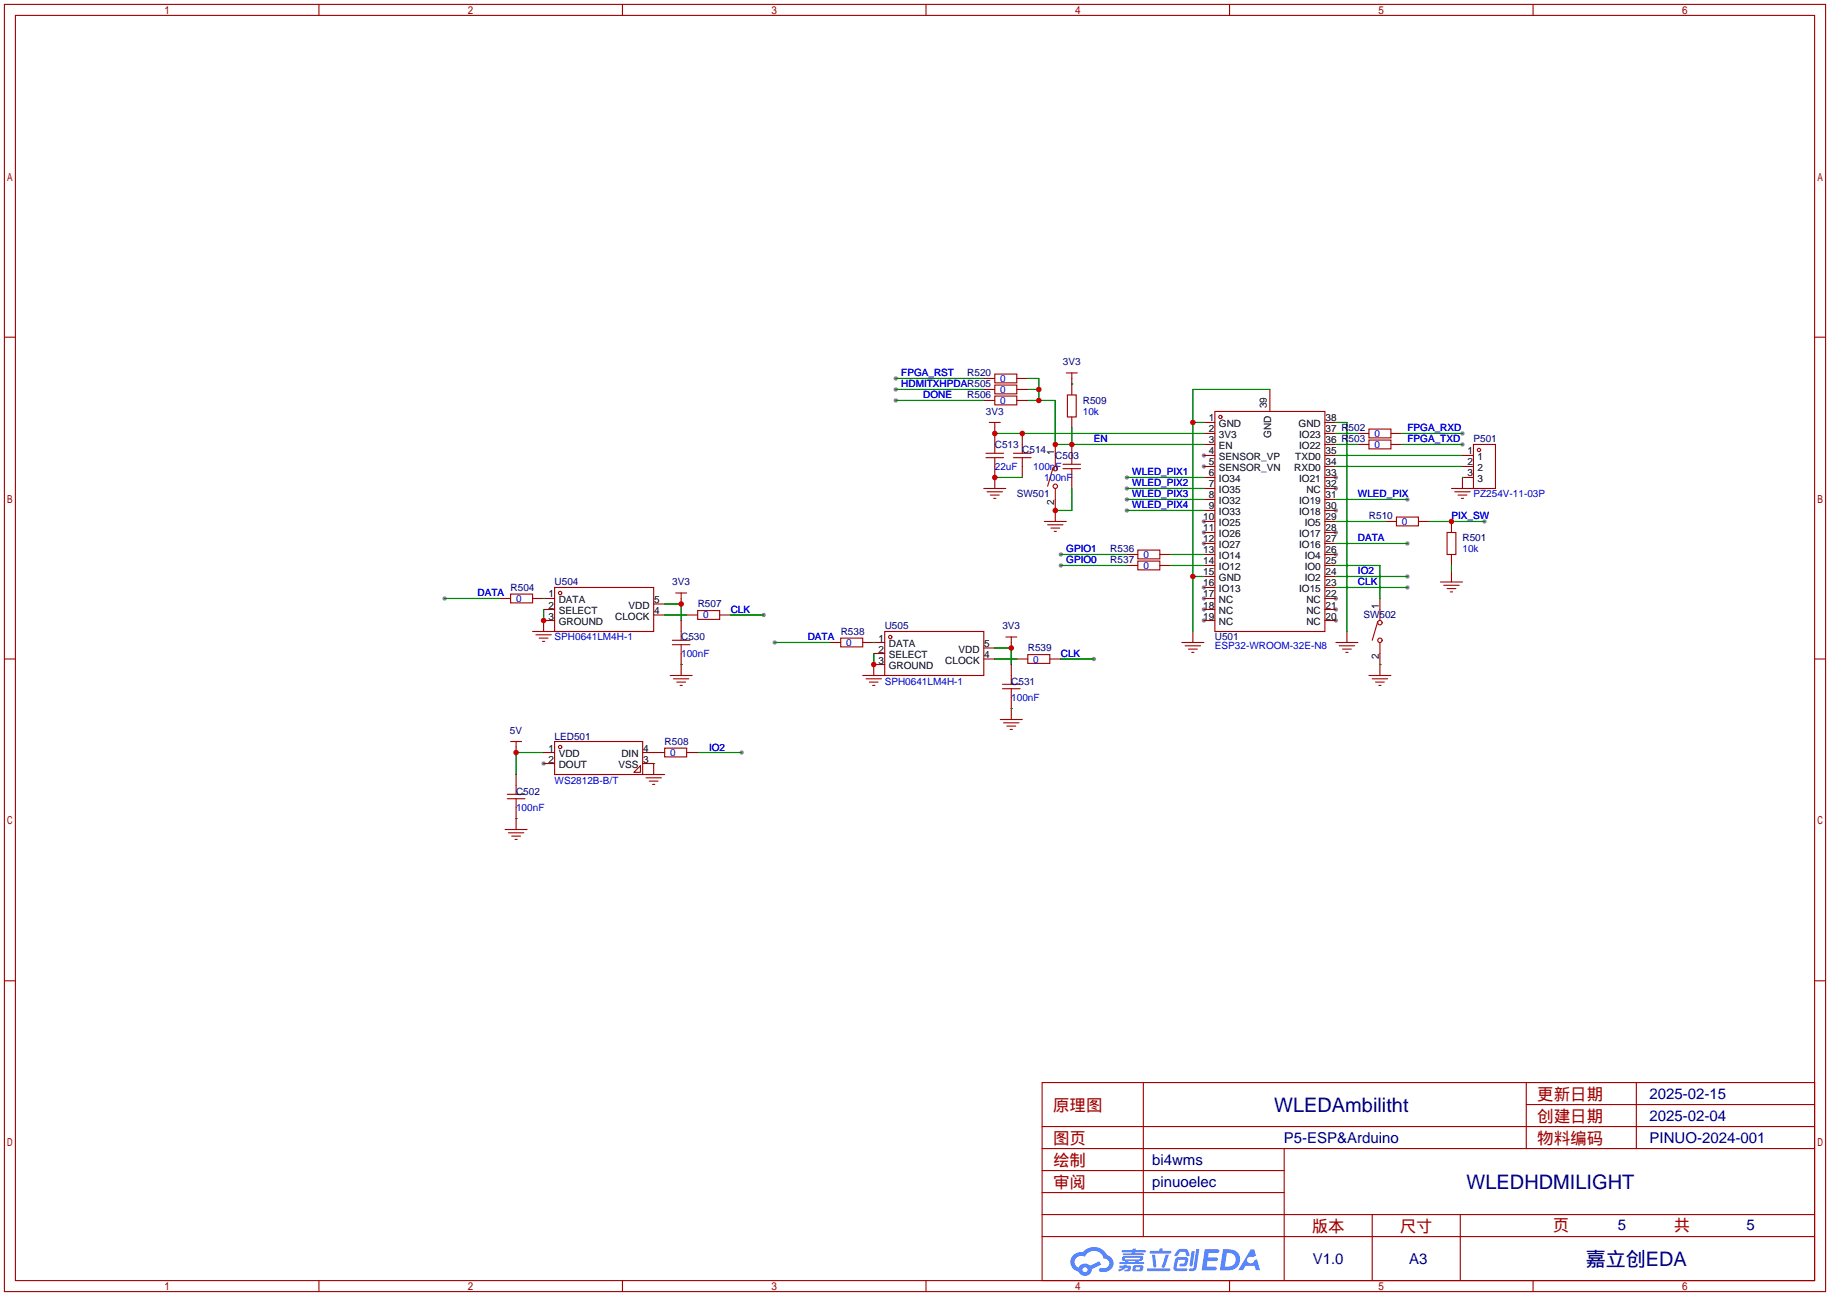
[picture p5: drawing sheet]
<svg xmlns="http://www.w3.org/2000/svg" width="422mm" height="299mm" viewBox="0 0 422 299" stroke-linecap="round" stroke-linejoin="round" font-family="sans-serif">
<g fill="#999">
<circle cx="308.4" cy="110.2" r=".51"/>
<circle cx="308.4" cy="112.8" r=".51"/>
<circle cx="308.4" cy="117.9" r=".51"/>
<circle cx="308.4" cy="122.9" r=".51"/>
<circle cx="308.4" cy="128" r=".51"/>
<circle cx="308.4" cy="138.2" r=".51"/>
<circle cx="308.4" cy="140.7" r=".51"/>
<circle cx="308.4" cy="143.3" r=".51"/>
<circle cx="277.9" cy="143.3" r=".51"/>
<circle cx="277.9" cy="140.7" r=".51"/>
<circle cx="277.9" cy="138.2" r=".51"/>
<circle cx="277.9" cy="135.6" r=".51"/>
<circle cx="277.9" cy="125.5" r=".51"/>
<circle cx="277.9" cy="122.9" r=".51"/>
<circle cx="277.9" cy="120.4" r=".51"/>
<circle cx="277.9" cy="107.7" r=".51"/>
<circle cx="277.9" cy="105.2" r=".51"/>
<circle cx="125.5" cy="176.3" r=".51"/>
<circle cx="206.8" cy="87.4" r=".51"/>
<circle cx="324.9" cy="135.6" r=".51"/>
<circle cx="324.9" cy="125.5" r=".51"/>
<circle cx="324.9" cy="133.1" r=".51"/>
<circle cx="324.9" cy="115.3" r=".51"/>
<circle cx="102.6" cy="138.2" r=".51"/>
<circle cx="176.3" cy="142" r=".51"/>
<circle cx="171.2" cy="173.7" r=".51"/>
<circle cx="206.8" cy="89.9" r=".51"/>
<circle cx="206.8" cy="92.5" r=".51"/>
<circle cx="337.6" cy="100.1" r=".51"/>
<circle cx="337.6" cy="102.6" r=".51"/>
<circle cx="342.6" cy="120.4" r=".51"/>
<circle cx="244.9" cy="128" r=".51"/>
<circle cx="244.9" cy="130.6" r=".51"/>
<circle cx="178.8" cy="148.3" r=".51"/>
<circle cx="252.5" cy="152.1" r=".51"/>
<circle cx="260.1" cy="117.9" r=".51"/>
<circle cx="260.1" cy="115.3" r=".51"/>
<circle cx="260.1" cy="112.8" r=".51"/>
<circle cx="260.1" cy="110.2" r=".51"/>
</g>
<g fill="none" stroke="#a10000" stroke-width=".25">
<path d="M1 1h420.4v297.2h-420.4zM3.6 3.6h415.2v292.1h-415.2zM73.6 1v2.6M143.7 1v2.6M213.7 1v2.6M283.8 1v2.6M353.9 1v2.6M1 77.9h2.6M418.8 77.9h2.6M1 152.1h2.6M418.8 152.1h2.6M1 226.4h2.6"/>
<path d="M418.8 226.4h2.6M240.5 249.9h178.3v45.8h-178.3zM263.9 249.9v35.6M352.3 249.9v15.3M352.3 255h66.5M377.7 249.9v15.3M240.5 270.3h55.9M240.5 265.2h178.3M240.5 275.3h55.9M240.5 260.1h178.3M296.4 265.2v30.5M73.6 295.7v2.5"/>
<path d="M143.7 295.7v2.5M213.7 295.7v2.5M240.5 285.5h178.3M240.5 280.4h178.3M283.8 295.7v2.5M316.7 280.4v15.3M337.1 280.4v15.3M353.9 295.7v2.5"/>
</g>
<g fill="#5487ff">
<path d="M278.1 288.4h2.7a.48 .48 0 0 1 .7 .4 .48 .48 0 0 1-.7 .5h-1.8l-.2 1h1.9a.43 .43 0 0 1 .4 .5 .43 .43 0 0 1-.5 .4h-1.9l-.2 1.2h1.7a.45 .45 0 0 1 .6 .2 .45 .45 0 0 1-.2 .6l-3.2 .1z"/>
<path d="M288.7 288.5h.8l.4 1.4-.7 .4a.84 .84 0 0 0-1.2 .2 .84 .84 0 0 0 .3 1.2 .84 .84 0 0 0 1.1-.4l.1-.3 .6-.3 .7 2.5h-.9l-.3-1h-2.1l-.6 1h-1.1z"/>
<path d="M275.1 288.9h.7l-.5 3.2a.36 .36 0 0 1-.4 .3 .36 .36 0 0 1-.3-.4z"/>
<path d="M276.1 288.4h.7l-.6 4.3a1.13 1.13 0 0 1-1.8 .6l.2-.4 .7-.1 .2-.2z"/>
<path d="M271.8 288.7l.6-.3 1-.1a.77 .77 0 0 1 .9 .6l.3 .9-.2 .2h-.5l-.3-.9-.2-.1h-1l-.7 1h-.6z"/>
<path d="M271.4 290.5l.5-.3h1.7a.81 .81 0 0 1 .7 .5 .81 .81 0 0 1-.2 .9 .81 .81 0 0 1-.9 .8h-.7a.32 .32 0 0 1-.3-.4 .32 .32 0 0 1 .4-.3h.7l.3-.9-1.7 .1-.3 1.9h2.2a.32 .32 0 0 1 .3 .4 .32 .32 0 0 1-.4 .3h-2.3l-.4-.4-.1-.5z"/>
<path d="M264.8 292.8h5a.33 .33 0 0 1 .4 .4 .33 .33 0 0 1-.4 .3h-4.9l-.1-.2z"/>
<path d="M269.1 289.6h.7l-.6 2.1a.98 .98 0 0 1-.8 1l-.3-.3z"/>
<path d="M265.9 289.7h.7l.3 2.6a.34 .34 0 0 1-.3 .3 .34 .34 0 0 1-.4-.2z"/>
<path d="M265.4 288.8h2.2l.2-.6h.6l-.1 .6h1.8a.32 .32 0 0 1 .3 .3 .32 .32 0 0 1-.4 .3h-4.5l-.1-.1z"/>
<path d="M258.4 292.2h.9l.1-.2h.7l-.1 .2h.9l.1 .2-.1 .9-1.3 .2v-.4h.6l.1-.4a.68 .68 0 0 0-.9 .4l-1.1 .5-.2-.5 1-.4h-.8z"/>
<path d="M259 288.6h2.4l.1-.3h.7l-.1 .3h2.2l.3 .3-.3 .2h-2.2l-.1 .3h1.8l.2 .2-.2 .2h-4.5l-.1-.4h2l.1-.3h-2.3l-.1-.1z"/>
<path d="M282.3 288.4l-.7 4.9h1.6a2.5 2.5 0 0 0 3.1-2.5 2.5 2.5 0 0 0-3.1-2.4zM283.2 289.3a1.65 1.65 0 0 1 2 1.7 1.65 1.65 0 0 1-2.2 1.4h-.3z"/>
<path d="M259.1 290.2l-.1 .7 .6 .2 .1 .3h-1.3l.1 .4h5.4l.2-.2-.2-.2h-1.2l.2-.3a.7 .7 0 0 0 .8-.2 .7 .7 0 0 0 0-.9h-4.1zM259.7 290.4l3.5 .1-.2 .3h-3.2zM260.4 291.1h1.7l-.2 .3h-1.4z"/>
<path d="M261.6 292.3a1.05 1.05 0 0 0-.1 1.2 2.91 2.91 0 0 0 2.2-.2 .98 .98 0 0 0 0-1.1l-1.6-.1zM262.2 292.6h.8l.1 .3-.2 .2h-.8z"/>
<path d="M247.8 289.7a2.23 2.23 0 0 0-.6 2.3 2.23 2.23 0 0 0 1.8 1.6 1.58 1.58 0 0 0 1.7 1 1.58 1.58 0 0 0 1.3-1.6l2.2-1-.5-.8-2.1 1a1.65 1.65 0 0 0-2.6 .5 1.47 1.47 0 0 1-.8-2.1 1.47 1.47 0 0 1 2.2-.4 2.3 2.3 0 0 1 2.3-1.4 2.3 2.3 0 0 1 2.1 1.8 1.12 1.12 0 0 1 1.3 1 1.12 1.12 0 0 1-1.2 1.2h-.7a.45 .45 0 0 0-.5 .3 .45 .45 0 0 0 .4 .6 2.21 2.21 0 0 0 2.2-.6 2.21 2.21 0 0 0 .5-2.3 2.13 2.13 0 0 0-1.3-1 3.3 3.3 0 0 0-5.5-.7l-1.2 .1zM249.9 293.2a.57 .57 0 0 1 1.1 0 .57 .57 0 0 1-1.1 0z"/>
</g>
<g fill="none" stroke="#870000" stroke-width=".25">
<path d="M227.1 87.4h2.5M227.1 89.9h2.5M227.1 92.5h2.5M229.6 98.8v3.8M234.7 87.4h2.5M234.7 89.9h2.5M234.7 92.5h2.5M247.4 87.4v3.8M247.4 96.3v2.5M277.9 97.5h2.5M293.1 89.9v5.1M305.8 97.5h2.6"/>
<path d="M229.6 107.7v5.1M236 100.1v2.5M236 107.7v2.5M243.6 102.6v2.6M243.6 115.3v5.1M247.4 102.6v2.6M247.4 110.2v2.6M277.9 100.1h2.5M277.9 102.6h2.5M277.9 105.2h2.5M277.9 107.7h2.5M277.9 110.2h2.5"/>
<path d="M277.9 112.8h2.5M277.9 115.3h2.5M277.9 117.9h2.5M305.8 100.1h2.6M305.8 102.6h2.6M305.8 105.2h2.6M305.8 107.7h2.6M305.8 110.2h2.6M305.8 112.8h2.6M305.8 115.3h2.6M305.8 117.9h2.6M313.4 100.1h2.6"/>
<path d="M313.4 102.6h2.6M321.1 100.1h2.5M321.1 102.6h2.5M337.6 105.2h2.5M337.6 107.7h2.5M340.1 110.2h-2.5v2.6M115.3 138.2h2.6M122.9 138.2h5.1M150.9 139.4h2.5M157.2 138.2v1.2M260.1 128h2.5M260.1 130.6h2.5"/>
<path d="M267.7 128h2.6M267.7 130.6h2.6M277.9 120.4h2.5M277.9 122.9h2.5M277.9 125.5h2.5M277.9 128h2.5M277.9 130.6h2.5M277.9 133.1h2.5M277.9 135.6h2.5M277.9 138.2h2.5M305.8 120.4h2.6M305.8 122.9h2.6"/>
<path d="M305.8 125.5h2.6M305.8 128h2.6M305.8 130.6h2.6M305.8 133.1h2.6M305.8 135.6h2.6M305.8 138.2h2.6M318.5 138.2v2.5M319.8 120.4h2.5M327.4 120.4h2.5M335 120.4v2.5M335 128v2.6M335 131.8v2.6"/>
<path d="M125.5 140.7h2.5M128 143.3h-2.5v2.5M150.9 142h2.5M157.2 143.3v2.5M157.2 150.9v5.1M158.5 142h2.5M166.1 142h2.6M191.5 148.3h2.6M199.1 148.3h5.1M201.7 150.9h2.5M204.2 153.4h-2.5v2.6M227.1 152.1h2.5"/>
<path d="M227.1 149.6h2.5M233.4 148.3v1.3M233.4 153.4v2.6M234.7 152.1h2.5M242.3 152.1h2.6M275.3 145.8v2.5M277.9 140.7h2.5M277.9 143.3h2.5M305.8 140.7h2.6M305.8 143.3h2.6M310.9 145.8v2.5M318.5 150.9v5.1"/>
<path d="M119.1 172.5v1.2M119.1 178.8v2.6M125.5 173.7h2.5M125.5 176.3h2.5M148.3 173.7h5.1M148.3 176.3h2.6v2.5M158.5 173.7h2.5M233.4 161v5.1M119.1 186.4v5.1"/>
</g>
<g fill="none" stroke="#a10000" stroke-width=".25">
<path d="M228.3 97.5h2.6M229.6 86.4h5.1v2h-5.1zM229.6 88.9h5.1v2h-5.1zM229.6 91.4h5.1v2.1h-5.1zM229.6 97.5v1.3M246.1 86.1h2.6M246.4 91.2h2v5.1h-2zM247.4 86.1v1.3M280.4 95h25.4v50.8h-25.4zM316 99.1h5.1v2h-5.1zM227.1 112.8h5.1M227.6 105.7h4"/>
<path d="M227.6 104.6h4M227.8 113.5h3.6M228.6 114.3h2M229.4 115.1h.5M229.6 102.6v2M229.6 105.7v2M233.9 105.7h4.1M233.9 104.6h4.1M236 102.6v2M236 105.7v2M243.1 108l-1.3 4.3M243.6 105.2v2.5"/>
<path d="M243.6 112.8v2.5M245.4 107.2h4M245.4 108.2h4M247.4 105.2v2M247.4 108.2v2M316 101.6h5.1v2h-5.1zM322.3 119.4h5.1v2h-5.1zM335 112.8h5.1M335.8 113.5h3.5M336.5 114.3h2.1M337.3 115.1h.5M340.1 102.6h5.1v10.2h-5.1z"/>
<path d="M117.9 137.2h5v2h-5zM128 135.6h22.9v10.2h-22.9zM156 136.9h2.5M157.2 136.9v1.3M241 120.4h5.1M241.8 121.2h3.6M242.6 121.9h2M243.3 122.7h.5M262.6 127h5.1v2h-5.1zM262.6 129.5h5.1v2.1h-5.1zM332.5 134.4h5.1M333.2 135.1h3.6"/>
<path d="M334 122.9h2v5.1h-2zM334 135.9h2M334.8 136.7h.5M122.9 145.8h5.1M123.7 146.6h3.6M124.5 147.3h2M125.2 148.1h.5M154.7 156h5.1M155.2 148.8h4.1M155.2 147.8h4.1M155.4 156.7h3.6M156.2 157.5h2"/>
<path d="M157 158.2h.5M157.2 145.8v2M157.2 148.8v2.1M161 141h5.1v2h-5.1zM194.1 147.3h5v2.1h-5zM199.1 156h5.1M199.9 156.7h3.6M200.7 157.5h2M201.4 158.2h.5M204.2 145.8h22.9v10.2h-22.9zM231.4 159h4.1M231.4 158h4.1"/>
<path d="M232.2 147.1h2.5M233.4 147.1v1.2M233.4 156v2M233.4 159v2M237.2 151.1h5.1v2.1h-5.1zM272.8 148.3h5.1M273.6 149.1h3.5M274.3 149.9h2.1M275.1 150.6h.5M308.4 148.3h5M309.1 149.1h3.6M309.9 149.9h2"/>
<path d="M310.6 150.6h.5M316 156h5.1M316.7 156.7h3.6M317.5 157.5h2M318 143.5l-1.3 4.3M318.3 158.2h.5M318.5 140.7v2.6M318.5 148.3v2.6M117.9 171.2h2.5M119.1 171.2v1.3M128 171.2h20.3v7.6h-20.3zM147.8 176.8v1.5h-1.5z"/>
<path d="M148.3 178.8h5.1M149.1 179.6h3.6M153.4 172.7h5.1v2.1h-5.1zM230.9 166.1h5.1M231.6 166.9h3.6M232.4 167.6h2M233.2 168.4h.5M116.6 191.5h5.1M117.1 184.4h4.1M117.1 183.4h4.1M117.3 192.3h3.6M118.1 193h2"/>
<path d="M118.9 193.8h.5M119.1 181.4v2M119.1 184.4v2M149.9 180.3h2M150.6 181.1h.5"/>
<circle cx="281.7" cy="96.3" r=".38"/>
<circle cx="243.6" cy="108.2" r=".51"/>
<circle cx="243.6" cy="112.3" r=".51"/>
<circle cx="341.4" cy="103.9" r=".38"/>
<circle cx="129.3" cy="136.9" r=".38"/>
<circle cx="205.5" cy="147.1" r=".38"/>
<circle cx="318.5" cy="147.8" r=".51"/>
<circle cx="318.5" cy="143.8" r=".51"/>
<circle cx="129.3" cy="172.5" r=".38"/>
</g>
<g fill="none" stroke="#008700" stroke-width=".25">
<path d="M206.8 87.4h20.3M206.8 92.5h20.3M206.8 89.9h20.3M237.2 87.4h2.6v5.1M237.2 92.5h6.4v10.1h34.3M237.2 89.9h2.6M247.4 88.6h.1M247.4 98.8v3.8M275.3 97.5h2.6M293.1 89.9h-17.8v55.9M308.4 97.5h2.5v48.3M229.6 110.2h6.4"/>
<path d="M229.6 100.1h48.3M247.4 112.8v5.1h-3.8M260.1 110.2h17.8M260.1 117.9h17.8M260.1 115.3h17.8M260.1 112.8h17.8M308.4 100.1h5M308.4 102.6h5M308.4 105.2h29.2M308.4 107.7h29.2M308.4 115.3h16.5M323.6 100.1h14"/>
<path d="M323.6 102.6h14M337.6 110.2h.1M102.6 138.2h12.7M125.5 138.2h.1M153.4 139.4h3.8v3.9M244.9 130.6h15.2M244.9 128h15.2M270.3 130.6h7.6M270.3 128h7.6M275.3 133.1h2.6M308.4 133.1h16.5M308.4 135.6h16.5"/>
<path d="M308.4 125.5h16.5M308.4 130.6h10.1v7.6M308.4 120.4h11.4M329.9 120.4h12.7M335 130.6v1.2M125.5 140.7v2.6M153.4 142h5.1M157.2 153.4h.1M168.7 142h7.6M178.8 148.3h12.7M201.7 148.3h.1M201.7 150.9v2.5"/>
<path d="M229.6 149.6h3.8v3.8M229.6 152.1h5.1M244.9 152.1h7.6M318.5 153.4h.1M125.5 173.7h-6.4v5.1M150.9 173.7h.1M150.9 176.3h.1M161 173.7h10.2M233.4 163.6h.1M119.1 189h.1"/>
</g>
<g fill="#c00">
<circle cx="229.6" cy="110.2" r=".63"/>
<circle cx="229.6" cy="100.1" r=".63"/>
<circle cx="236" cy="100.1" r=".63"/>
<circle cx="247.4" cy="102.6" r=".63"/>
<circle cx="243.6" cy="102.6" r=".63"/>
<circle cx="239.8" cy="92.5" r=".63"/>
<circle cx="239.8" cy="89.9" r=".63"/>
<circle cx="243.6" cy="117.9" r=".63"/>
<circle cx="275.3" cy="133.1" r=".63"/>
<circle cx="275.3" cy="97.5" r=".63"/>
<circle cx="125.5" cy="143.3" r=".63"/>
<circle cx="157.2" cy="139.4" r=".63"/>
<circle cx="119.1" cy="173.7" r=".63"/>
<circle cx="335" cy="120.4" r=".63"/>
<circle cx="201.7" cy="153.4" r=".63"/>
<circle cx="233.4" cy="149.6" r=".63"/>
</g>
<g font-size="4.6" fill="#000080">
<text x="294.1" y="256.6">WLEDAmbilitht</text>
<text x="338.5" y="274.4">WLEDHDMILIGHT</text>
<text x="366" y="292.2">嘉立创EDA</text>
</g>
<g font-size="3.8" fill="#a00000">
<text x="243.1" y="256.5">原理图</text>
<text x="354.8" y="254">更新日期</text>
<text x="354.8" y="259.1">创建日期</text>
<text x="243.1" y="269.2">绘制</text>
<text x="243.1" y="264.2">图页</text>
<text x="354.8" y="264.2">物料编码</text>
<text x="243.1" y="274.3">审阅</text>
<text x="302.8" y="284.5">版本</text>
<text x="323.1" y="284.5">尺寸</text>
<text x="358.4" y="284.2">页</text>
<text x="386.3" y="284.2">共</text>
</g>
<g font-size="3.5" fill="#000080">
<text x="380.7" y="253.7">2025-02-15</text>
<text x="296.3" y="263.8">P5-ESP&amp;Arduino</text>
<text x="380.7" y="258.8">2025-02-04</text>
<text x="380.7" y="263.8">PINUO-2024-001</text>
<text x="265.9" y="268.9">bi4wms</text>
<text x="265.9" y="274">pinuoelec</text>
<text x="373.4" y="283.9">5</text>
<text x="403.2" y="283.9">5</text>
<text x="303" y="291.8">V1.0</text>
<text x="325.3" y="291.8">A3</text>
</g>
<g font-size="2.3" fill="#00f">
<text x="208" y="86.9">FPGA_RST</text>
<text x="208" y="89.5">HDMITXHPDAR505</text>
<text x="230.9" y="88.2">0</text>
<text x="213.1" y="92">DONE</text>
<text x="230.9" y="90.7">0</text>
<text x="230.9" y="93.3">0</text>
<text x="249.9" y="95.8">10k</text>
<text x="317.2" y="100.9">0</text>
<text x="324.9" y="99.6">FPGA_RXD</text>
<text x="252.5" y="102.2">EN</text>
<text x="317.2" y="103.4">0</text>
<text x="324.9" y="102.2">FPGA_TXD</text>
<text x="229.6" y="108.5">22uF</text>
<text x="238.5" y="108.5">100nF</text>
<text x="241" y="111">100nF</text>
<text x="261.4" y="112.3">WLED_PIX2</text>
<text x="261.4" y="109.8">WLED_PIX1</text>
<text x="261.4" y="117.4">WLED_PIX4</text>
<text x="261.4" y="114.9">WLED_PIX3</text>
<text x="313.4" y="114.9">WLED_PIX</text>
<text x="335" y="119.9">PIX_SW</text>
<text x="340.1" y="114.9">PZ254V-11-03P</text>
<text x="313.4" y="125">DATA</text>
<text x="323.6" y="121.2">0</text>
<text x="246.1" y="127.6">GPIO1</text>
<text x="246.1" y="130.1">GPIO0</text>
<text x="263.9" y="128.8">0</text>
<text x="263.9" y="131.4">0</text>
<text x="337.6" y="127.6">10k</text>
<text x="110.2" y="137.7">DATA</text>
<text x="313.4" y="135.2">CLK</text>
<text x="313.4" y="132.6">IO2</text>
<text x="119.1" y="139">0</text>
<text x="162.3" y="142.8">0</text>
<text x="168.7" y="141.5">CLK</text>
<text x="128" y="147.9">SPH0641LM4H-1</text>
<text x="186.4" y="147.9">DATA</text>
<text x="195.3" y="149.1">0</text>
<text x="280.4" y="149.9">ESP32-WROOM-32E-N8</text>
<text x="157.2" y="151.7">100nF</text>
<text x="238.5" y="153">0</text>
<text x="244.9" y="151.7">CLK</text>
<text x="204.2" y="158">SPH0641LM4H-1</text>
<text x="233.4" y="161.8">100nF</text>
<text x="163.7" y="173.3">IO2</text>
<text x="154.7" y="174.5">0</text>
<text x="128" y="180.9">WS2812B-B/T</text>
<text x="119.1" y="187.2">100nF</text>
</g>
<g font-size="2.3" fill="#000080">
<text x="223.3" y="86.9">R520</text>
<text x="245.3" y="84.4">3V3</text>
<text x="223.3" y="92">R506</text>
<text x="227.6" y="95.8">3V3</text>
<text x="249.9" y="93.3">R509</text>
<text x="229.6" y="103.4">C513</text>
<text x="236" y="104.7">C514</text>
<text x="243.6" y="106">C503</text>
<text x="340.1" y="102.2">P501</text>
<text x="234.7" y="114.9">SW501</text>
<text x="316" y="119.9">R510</text>
<text x="337.6" y="125">R501</text>
<text x="256.3" y="127.6">R536</text>
<text x="256.3" y="130.1">R537</text>
<text x="117.9" y="136.4">R504</text>
<text x="128" y="135.2">U504</text>
<text x="155.2" y="135.2">3V3</text>
<text x="161" y="140.3">R507</text>
<text x="314.7" y="142.8">SW502</text>
<text x="157.2" y="147.9">C530</text>
<text x="194.1" y="146.6">R538</text>
<text x="204.2" y="145.3">U505</text>
<text x="231.4" y="145.3">3V3</text>
<text x="280.4" y="147.9">U501</text>
<text x="237.2" y="150.4">R539</text>
<text x="233.4" y="158">C531</text>
<text x="117.7" y="169.5">5V</text>
<text x="128" y="170.7">LED501</text>
<text x="153.4" y="172">R508</text>
<text x="119.1" y="183.4">C502</text>
</g>
<g font-size="2.3">
<text x="292.4" y="94.2" transform="rotate(-90 292.4 94.2)">39</text>
<text x="279" y="99.8">2</text>
<text x="279" y="97.3">1</text>
<text x="281.4" y="101.1">3V3</text>
<text x="281.4" y="98.6">GND</text>
<text x="293.4" y="101.1" transform="rotate(-90 293.4 101.1)">GND</text>
<text x="299.7" y="98.6">GND</text>
<text x="299.9" y="101.1">IO23</text>
<text x="305.9" y="97.3">38</text>
<text x="305.9" y="99.8">37 R502</text>
<text x="243.4" y="105.2" transform="rotate(-90 243.4 105.2)">1</text>
<text x="279" y="107.5">5</text>
<text x="279" y="104.9">4</text>
<text x="279" y="102.4">3</text>
<text x="281.4" y="106.2">SENSOR_VP</text>
<text x="281.4" y="103.7">EN</text>
<text x="299" y="106.2">TXD0</text>
<text x="299.9" y="103.7">IO22</text>
<text x="305.9" y="102.4">36 R503</text>
<text x="305.9" y="104.9">35</text>
<text x="305.9" y="107.5">34</text>
<text x="338.7" y="104.9">1</text>
<text x="338.7" y="107.5">2</text>
<text x="341" y="106.2">1</text>
<text x="279" y="112.5">7</text>
<text x="279" y="110">6</text>
<text x="281.4" y="113.8">IO35</text>
<text x="281.4" y="111.3">IO34</text>
<text x="281.4" y="108.7">SENSOR_VN</text>
<text x="298.7" y="108.7">RXD0</text>
<text x="299.9" y="111.3">IO21</text>
<text x="301.5" y="113.8">NC</text>
<text x="305.9" y="110">33</text>
<text x="305.9" y="112.5">32</text>
<text x="338.7" y="110">3</text>
<text x="341" y="108.7">2</text>
<text x="341" y="111.3">3</text>
<text x="243.4" y="116.6" transform="rotate(-90 243.4 116.6)">2</text>
<text x="279" y="117.6">9</text>
<text x="279" y="115.1">8</text>
<text x="281.4" y="118.9">IO33</text>
<text x="281.4" y="116.4">IO32</text>
<text x="299.9" y="116.4">IO19</text>
<text x="299.9" y="118.9">IO18</text>
<text x="305.9" y="115.1">31</text>
<text x="305.9" y="117.6">30</text>
<text x="277.7" y="125.2">12</text>
<text x="277.7" y="122.7">11</text>
<text x="277.7" y="120.2">10</text>
<text x="281.4" y="124">IO26</text>
<text x="281.4" y="121.4">IO25</text>
<text x="299.9" y="124">IO17</text>
<text x="301.2" y="121.4">IO5</text>
<text x="305.9" y="120.2">29</text>
<text x="305.9" y="122.7">28</text>
<text x="305.9" y="125.2">27</text>
<text x="277.7" y="130.3">14</text>
<text x="277.7" y="127.8">13</text>
<text x="281.4" y="131.6">IO12</text>
<text x="281.4" y="129.1">IO14</text>
<text x="281.4" y="126.5">IO27</text>
<text x="299.9" y="126.5">IO16</text>
<text x="301.2" y="129.1">IO4</text>
<text x="301.2" y="131.6">IO0</text>
<text x="305.9" y="127.8">26</text>
<text x="305.9" y="130.3">25</text>
<text x="126.6" y="137.9">1</text>
<text x="277.7" y="137.9">17</text>
<text x="277.7" y="135.4">16</text>
<text x="277.7" y="132.9">15</text>
<text x="281.4" y="136.7">IO13</text>
<text x="281.4" y="134.1">GND</text>
<text x="299.9" y="136.7">IO15</text>
<text x="301.2" y="134.1">IO2</text>
<text x="305.9" y="132.9">24</text>
<text x="305.9" y="135.4">23</text>
<text x="305.9" y="137.9">22</text>
<text x="126.6" y="140.5">2</text>
<text x="126.6" y="143">3</text>
<text x="129" y="139.2">DATA</text>
<text x="129" y="141.8">SELECT</text>
<text x="142" y="143">CLOCK</text>
<text x="145.1" y="140.5">VDD</text>
<text x="151" y="141.8">4</text>
<text x="151" y="139.2">5</text>
<text x="277.7" y="143">19</text>
<text x="277.7" y="140.5">18</text>
<text x="281.4" y="141.8">NC</text>
<text x="281.4" y="139.2">NC</text>
<text x="301.5" y="139.2">NC</text>
<text x="301.5" y="141.8">NC</text>
<text x="305.9" y="140.5">21</text>
<text x="305.9" y="143">20</text>
<text x="318.3" y="140.7" transform="rotate(-90 318.3 140.7)">1</text>
<text x="129" y="144.3">GROUND</text>
<text x="202.8" y="148.1">1</text>
<text x="205.2" y="149.4">DATA</text>
<text x="227.2" y="149.4">5</text>
<text x="281.4" y="144.3">NC</text>
<text x="301.5" y="144.3">NC</text>
<text x="202.8" y="150.6">2</text>
<text x="202.8" y="153.2">3</text>
<text x="205.2" y="151.9">SELECT</text>
<text x="205.2" y="154.5">GROUND</text>
<text x="218.2" y="153.2">CLOCK</text>
<text x="221.3" y="150.6">VDD</text>
<text x="227.2" y="151.9">4</text>
<text x="318.3" y="152.2" transform="rotate(-90 318.3 152.2)">2</text>
<text x="126.6" y="173.5">1</text>
<text x="148.5" y="173.5">4</text>
<text x="126.6" y="176">2</text>
<text x="129" y="174.8">VDD</text>
<text x="129" y="177.3">DOUT</text>
<text x="142.8" y="177.3">VSS</text>
<text x="143.4" y="174.8">DIN</text>
<text x="148.5" y="176">3</text>
</g>
</svg>
